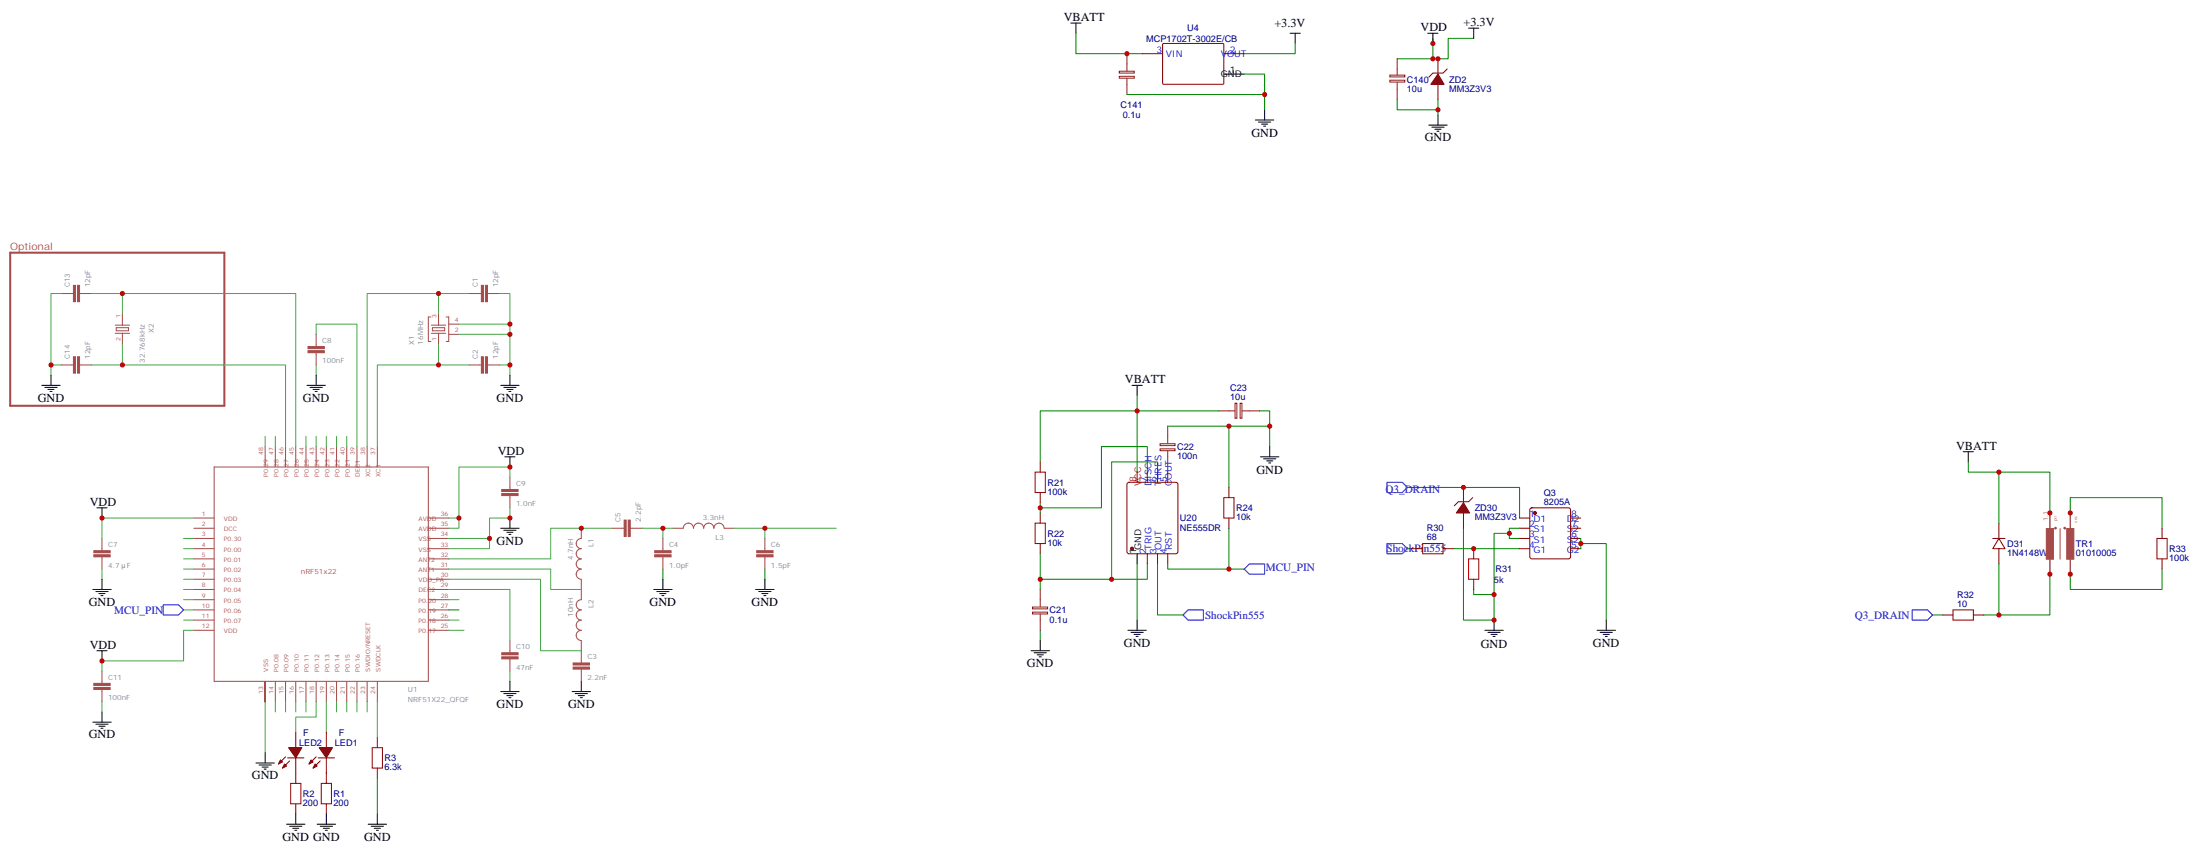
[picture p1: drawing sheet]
<svg xmlns="http://www.w3.org/2000/svg" width="761mm" height="295mm" viewBox="0 0 761 295" stroke-linecap="round" stroke-linejoin="round" font-family="sans-serif">
<path d="M3.5 87.3h74.1v53h-74.1z" fill="none" stroke="#a64a4a" stroke-width=".71"/>
<g fill="none" stroke="#a64a4a" stroke-width=".35">
<path d="M21.2 101.5h4.2M27.5 101.5h4.2M39.9 112.4h4.9M39.9 115.2h4.9M40.2 113.3h4.2v1h-4.2zM42.3 108.5v3.9M42.3 115.2v3.9M109.4 115.6v4.2M149 109.6h-.8v8.4h.8M149.2 112.4h5M149.2 115.2h5M149.6 113.3h4.2v1h-4.2z"/>
<path d="M151.7 108.5v3.9M151.7 115.2v3.9M154.3 109.6h.9v8.4h-.9M155.3 112h3.4M155.3 115.6h3.4M162.3 101.5h4.2M168.6 101.5h4.3M21.2 126.2h4.2M27.5 126.2h4.2M109.4 121.9v4.3M162.3 126.2h4.2M168.6 126.2h4.3"/>
<path d="M91.7 154.4v6.9M95.2 154.4v6.9M98.8 154.4v6.9M102.3 154.4v6.9M105.8 154.4v6.9M109.4 154.4v6.9M112.9 154.4v6.9M116.4 154.4v6.9M119.9 154.4v6.9M123.5 154.4v6.9M127 154.4v6.9M130.5 154.4v6.9"/>
<path d="M67 179.1h7M74.1 161.4h74.1v74.1h-74.1zM148.3 179.1h6.9M176.4 165v4.2M176.4 171.3v4.2M709.1 177.3v7M716.1 177.3v7M35.3 186.1v4.3M35.3 192.5v4.2M67 182.6h7M67 186.1h7M67 189.7h7"/>
<path d="M67 193.2h7M67 196.7h7M148.3 182.6h6.9M148.3 186.1h6.9M148.3 189.7h6.9M148.3 193.2h6.9M148.3 196.7h6.9M201.1 182.6v3.5a1.76 1.76 0 0 0-1.8 1.8 1.76 1.76 0 0 0 1.8 1.8 1.76 1.76 0 0 0-1.8 1.7 1.76 1.76 0 0 0 1.8 1.8 1.76 1.76 0 0 0-1.8 1.7 1.76 1.76 0 0 0 1.8 1.8 1.76 1.76 0 0 0-1.8 1.8 1.76 1.76 0 0 0 1.8 1.7M211.7 182.6h4.2M218 182.6h4.2M229.3 186.1v4.3M229.3 192.5v4.2"/>
<path d="M232.8 182.6h3.6a1.76 1.76 0 0 1 1.7-1.8 1.76 1.76 0 0 1 1.8 1.8 1.76 1.76 0 0 1 1.8-1.8 1.76 1.76 0 0 1 1.7 1.8 1.76 1.76 0 0 1 1.8-1.8 1.76 1.76 0 0 1 1.7 1.8 1.76 1.76 0 0 1 1.8-1.8 1.76 1.76 0 0 1 1.8 1.8M250.5 182.6h3.5M264.6 186.1v4.3M264.6 192.5v4.2M709.1 191.5v7M712.6 182.7v10.6M716.1 191.5v7M67 200.2h7M67 203.8h7M67 207.3h7M67 210.8h7M67 214.3h7"/>
<path d="M67 217.9h7M148.3 200.2h6.9M148.3 203.8h6.9M148.3 207.3h6.9M148.3 210.8h6.9M148.3 214.3h6.9M148.3 217.9h6.9M201.1 207.3a1.76 1.76 0 0 0-1.8 1.8 1.76 1.76 0 0 0 1.8 1.7 1.76 1.76 0 0 0-1.8 1.8 1.76 1.76 0 0 0 1.8 1.7 1.76 1.76 0 0 0-1.8 1.8 1.76 1.76 0 0 0 1.8 1.8 1.76 1.76 0 0 0-1.8 1.7 1.76 1.76 0 0 0 1.8 1.8M201.1 200.3v6.9M35.3 232v4.2M35.3 238.3v4.3M91.7 235.6v7"/>
<path d="M95.2 235.6v7M98.8 235.6v7M102.3 235.6v7M105.8 235.6v7M109.4 235.6v7M112.9 235.6v7M116.4 235.6v7M119.9 235.6v7M123.5 235.6v7M127 235.6v7M130.5 235.6v7M176.4 221.4v4.2"/>
<path d="M176.4 227.8v4.2M201.1 221.5v7.7M201.1 231.3v4.2"/>
</g>
<g fill="#a64a4a" stroke="#a64a4a" stroke-width=".35">
<path d="M167.9 98.6h.7v5.7h-.7z"/>
<path d="M166.5 98.6h.7v5.7h-.7z"/>
<path d="M167.9 123.3h.7v5.7h-.7z"/>
<path d="M166.5 123.3h.7v5.7h-.7z"/>
<path d="M198.3 230.6h5.6v.7h-5.6z"/>
<path d="M198.3 229.2h5.6v.7h-5.6z"/>
<path d="M106.5 121.2h5.7v.7h-5.7z"/>
<path d="M106.5 119.8h5.7v.7h-5.7z"/>
<path d="M173.6 227h5.6v.8h-5.6z"/>
<path d="M173.6 225.6h5.6v.7h-5.6z"/>
<path d="M32.5 237.6h5.6v.7h-5.6z"/>
<path d="M32.5 236.2h5.6v.7h-5.6z"/>
<path d="M173.6 170.6h5.6v.7h-5.6z"/>
<path d="M173.6 169.2h5.6v.7h-5.6z"/>
<path d="M32.5 191.8h5.6v.7h-5.6z"/>
<path d="M32.5 190.4h5.6v.7h-5.6z"/>
<path d="M26.8 98.6h.7v5.7h-.7z"/>
<path d="M25.4 98.6h.7v5.7h-.7z"/>
<path d="M26.8 123.3h.7v5.7h-.7z"/>
<path d="M25.4 123.3h.7v5.7h-.7z"/>
<path d="M217.3 179.8h.7v5.6h-.7z"/>
<path d="M215.9 179.8h.7v5.6h-.7z"/>
<path d="M226.5 191.8h5.6v.7h-5.6z"/>
<path d="M226.5 190.4h5.6v.7h-5.6z"/>
<path d="M261.8 191.8h5.6v.7h-5.6z"/>
<path d="M261.8 190.4h5.6v.7h-5.6z"/>
<path d="M714.9 182.7h2.5v10.6h-2.5z"/>
<path d="M707.8 182.7h2.5v10.6h-2.5z"/>
</g>
<g fill="none" stroke="#4aa64a" stroke-width=".35">
<path d="M21.2 101.5h-3.6v28.2M31.7 101.5h70.6v52.9M42.3 119.1v7.1h-10.6M42.3 101.5v7M109.4 115.6v-3.6h14.1v42.4M151.7 101.5h-24.7v52.9M151.7 119.1v7.1h10.6M158.7 112h17.7M158.7 115.6h17.7M162.3 101.5h-10.6v7M172.9 101.5h3.5v28.2M17.6 126.2h3.6"/>
<path d="M42.3 126.2h56.5v28.2M109.4 126.2v3.5M151.7 126.2h-21.2v28.2M172.9 126.2h3.5M91.7 150.8v3.6M95.2 150.8v3.6M105.8 150.8v3.6M109.4 150.8v3.6M112.9 150.8v3.6M116.4 150.8v3.6M119.9 150.8v3.6M67 179.1h-31.7v7"/>
<path d="M155.2 179.1h3.5M176.4 175.5v3.6h-7.1v7h-14.1M176.4 165v-3.6h-17.7v21.2h-3.5M35.3 196.7v3.5M63.5 189.7h3.5M63.5 196.7h3.5M63.5 193.2h3.5M63.5 186.1h3.5M155.2 196.7h35.3v7.1h10.6M169.3 186.1v3.6h-14.1M211.7 182.6h-21.2v10.6h-35.3M222.2 182.6h7.1"/>
<path d="M232.8 182.6h-3.5v3.5M254 182.6h35.3M264.6 182.6v3.5M63.5 207.3h3.5M63.5 200.2h3.5M63.5 203.8h3.5M63.5 210.8h3.5M63.5 214.3h3.5M67 217.9h-3.5v10.6h-28.2v3.5M155.2 203.8h21.2v17.6M155.2 200.2h31.8v24.7h14.1M155.2 207.3h3.5"/>
<path d="M155.2 217.9h5.3M155.2 214.3h3.5M176.4 232v3.5M35.3 242.6v3.5M91.7 242.6v17.6M95.2 242.6v3.5M98.8 242.6v3.5M102.3 242.6v3.5M105.8 242.6v3.5M109.4 242.6v5.3h-7.1v5.3M112.9 242.6v10.6M116.4 242.6v3.5"/>
<path d="M119.9 242.6v3.5M123.5 242.6v3.5M127 242.6v3.5M130.5 242.6v12.3"/>
</g>
<g fill="none" stroke="#008700" stroke-width=".35">
<path d="M372.2 11.5v7.1h22.9M448 15v3.6h-17.6M495.7 13.3v7h5.2v-7h8.9M389.8 32.7h47.6M430.4 25.6h7v12.4M483.3 34.4v3.6h14.1M483.3 20.3h12.4M497.4 34.4v5.3M393.3 136.7v5.3h28.3M359.8 159.7v-17.7h33.5v21.2M403.9 147.3h35.3M425.1 147.3v21.2"/>
<path d="M435.7 142h3.5v12.4M680.9 159.7v3.5h10.5M359.8 173.8v3.5M396.9 163.2v-8.8h-15.9v21.1h-21.2M400.4 163.2v-3.5h-15.9v40.5M403.9 161.4v1.8M486.8 168.5h38.8v10.6M709.1 177.3v-14.1h-17.7v17.6M716.1 177.3v-5.3h31.8v10.6M229.3 196.7v3.5M264.6 196.7v3.5M359.8 191.4v12.4"/>
<path d="M393.3 194.9v19.4M396.9 194.9v5.3h-37.1M400.4 194.9v17.7h8.8M403.9 194.9v1.8h26.5M425.1 182.6v14.1M486.8 189.7h1.8M502.7 189.7h22.9M506.2 182.6v31.7h10.6v-8.8h-7v-1.7M522.1 184.4h-5.3v21.1M525.6 182.6h-3.5v3.5h3.5M546.8 187.9h8.8v26.4M546.8 186.1v3.6"/>
<path d="M691.4 194.9v17.7h-5.2M709.1 198.5v14.1h-17.7M747.9 196.7v7.1h-31.8v-5.3M155.2 210.8h3.5M359.8 217.9v3.5M668.5 212.6h3.5M130.5 269v12.4"/>
</g>
<g fill="none" stroke="#000" stroke-width=".35">
<path d="M370.4 8h3.5M372.2 8v3.5M446.3 11.5h3.5M448 11.5v3.5M493.9 11.5h3.5M495.7 11.5v3.5M508 9.7h3.5M509.8 9.7v3.6M423.3 25.6h7.1M437.4 38v3.5M497.4 39.7v3.6M434.3 41.5h6.3"/>
<path d="M435.3 42.2h4.3M436.4 42.9h2.1M437.1 43.6h.7M494.2 43.3h6.4M495.3 44h4.2M496.4 44.7h2.1M497.1 45.4h.7M14.5 133.2h6.3M15.5 133.9h4.3M16.6 134.6h2.1M17.3 135.3h.7M17.6 129.7v3.5"/>
<path d="M106.2 133.2h6.3M107.2 133.9h4.3M108.3 134.6h2.1M109 135.3h.7M109.4 129.7v3.5M173.2 133.2h6.4M174.3 133.9h4.2M175.3 134.6h2.1M176 135.3h.7M176.4 129.7v3.5M391.6 133.2h3.5M393.3 133.2v3.5"/>
<path d="M174.6 157.9h3.6M176.4 157.9v3.5M436 157.9h6.4M437.1 158.6h4.2M438.1 159.3h2.2M439.2 154.4v3.5M679.1 156.1h3.5M680.9 156.1v3.6M33.5 175.5h3.5M35.3 175.5v3.6M176.4 179.1v3.5M438.9 160h.7"/>
<path d="M173.2 182.6h6.4M174.3 183.3h4.2M175.3 184h2.1M176 184.7h.7M393.3 191.4v3.5M32.1 203.8h6.4M33.2 204.5h4.2M34.2 205.2h2.1M34.9 205.9h.7M35.3 200.2v3.6M226.1 203.8h6.4M227.2 204.5h4.2"/>
<path d="M228.2 205.2h2.2M229 205.9h.7M229.3 200.2v3.6M261.4 203.8h6.4M262.5 204.5h4.2M263.5 205.2h2.1M264.2 205.9h.7M264.6 200.2v3.6M390.2 217.9h6.3M391.2 218.6h4.3M392.3 219.3h2.1M393 220h.7"/>
<path d="M393.3 214.3v3.6M513.6 217.9h6.4M514.7 218.6h4.2M515.8 219.3h2.1M516.5 220h.7M516.8 214.3v3.6M552.4 217.9h6.4M553.5 218.6h4.2M554.6 219.3h2.1M555.3 220h.7M555.6 214.3v3.6M33.5 224.9h3.5"/>
<path d="M35.3 224.9v3.6M173.2 239h6.4M174.3 239.7h4.2M176.4 235.5v3.5M197.9 239h6.4M199 239.7h4.2M201.1 235.5v3.5M356.7 224.9h6.3M357.7 225.6h4.2M358.8 226.3h2.1M359.5 227h.7M359.8 221.4v3.5"/>
<path d="M32.1 249.6h6.4M33.2 250.3h4.2M34.2 251h2.1M34.9 251.7h.7M35.3 246.1v3.5M175.3 240.5h2.1M176 241.2h.7M200 240.5h2.1M200.7 241.2h.7M88.5 263.7h6.4M89.6 264.4h4.2M90.7 265.1h2.1"/>
<path d="M91.4 265.9h.7M91.7 260.2v3.5M99.1 284.9h6.4M100.2 285.6h4.2M101.2 286.3h2.2M102 287h.7M102.3 281.4v3.5M109.7 284.9h6.4M110.8 285.6h4.2M111.8 286.3h2.1M112.5 287h.7M112.9 281.4v3.5"/>
<path d="M127.4 284.9h6.3M128.4 285.6h4.2M129.5 286.3h2.1M130.2 287h.7M130.5 281.4v3.5"/>
</g>
<path d="M358.1 163.2h3.5v7.1h-3.5zM423.3 172h3.6v7.1h-3.6zM358.1 180.8h3.5v7.1h-3.5zM492.1 187.9h7.1v3.5h-7.1zM508 193.2h3.5v7h-3.5zM746.1 186.1h3.6v7.1h-3.6zM675.6 210.8h7v3.5h-7zM128.8 258.4h3.5v7.1h-3.5zM100.5 270.8h3.6v7h-3.6zM111.1 270.8h3.6v7h-3.6z" fill="none" stroke="#a10000" stroke-width=".35"/>
<g fill="none" stroke="#870000" stroke-width=".35">
<path d="M395.1 18.6h7.1M402.2 15.2l.3-.2 20.7 .1 .1 13.9-.3 .1h-20.7zM423.3 18.6h7.1M497.4 20.3v5.3M497.4 29.1v5.3M500.6 23.8l-1.4 1.5h-3.5l-1.5 1.4M359.8 159.7v3.5M359.8 170.3v3.5M359.8 177.3v3.5M390.1 166.9l.4-.2h16.3l.5 .2 .2 .5v23.3l-.3 .5-.4 .2h-16.3l-.5-.2-.2-.5v-23.3zM396.9 163.2v3.5M400.4 163.2v3.5"/>
<path d="M403.9 163.2v3.5M425.1 168.5v3.5M425.1 179.1v3.5M506.2 168.5v5.3M506.2 177.3v5.3M509.4 172l-1.4 1.4h-3.5l-1.4 1.4M525.6 179.1h3.6M529.4 175.7l.5-.2h12.7l.5 .2 .2 .5v16.3l-.3 .5-.4 .2h-12.7l-.5-.3-.2-.4v-16.3zM543.3 179.1h3.5M359.8 187.9v3.5M396.9 191.4v3.5M400.4 191.4v3.5"/>
<path d="M403.9 191.4v3.5M488.6 189.7h3.5M499.2 189.7h3.5M509.8 189.7v3.5M525.6 186.1h3.6M525.6 182.6h3.6M525.6 189.7h3.6M543.3 186.1h3.5M543.3 182.6h3.5M543.3 189.7h3.5M689.3 186.1h4.3M691.4 186.1l2.2 3.6h-4.3z"/>
<path d="M691.4 180.8v5.3M691.4 189.7v5.2M747.9 182.6v3.5M747.9 193.2v3.5M509.8 200.2v3.6M672 212.6h3.6M682.6 212.6h3.6M102.3 253.2v5.2M112.9 253.2v5.2M130.5 254.9v3.5M98.8 261.6l-2.5 2.5M99.5 262h5.6"/>
<path d="M100.2 263l-2.5 2.5M102.3 262v8.8M102.3 277.8v3.6M109.4 261.6l-2.5 2.5M110.1 262h5.6M110.8 263l-2.5 2.5M112.9 262v8.8M112.9 277.8v3.6M130.5 265.5v3.5"/>
</g>
<path d="M479.8 166.7h5.3l1.7 1.8-1.7 1.8h-5.3zM430.4 196.7l1.8-1.8h5.2v3.6h-5.2zM479.8 187.9h5.3l1.7 1.8-1.7 1.7h-5.3zM56.4 209.1h5.3l1.8 1.7-1.8 1.8h-5.3zM409.2 212.6l1.8-1.8h5.3v3.5h-5.3zM661.5 210.8h5.2l1.8 1.8-1.8 1.7h-5.2z" fill="none" stroke="#00f" stroke-width=".35"/>
<g fill="none" stroke="#8c2424" stroke-width=".35">
<path d="M389.8 18.6v6M387.2 24.6h5.2v.7h-5.2zM387.2 26.4h5.2v.6h-5.2zM389.8 27v5.7M480.8 27.7h5.2v.7h-5.2zM480.8 26h5.2v.6h-5.2zM483.3 20.3v5.7M483.3 28.4v6M427.2 139.4h.6v5.2h-.6zM429 139.4h.6v5.2h-.6zM401.3 153.4h5.2v.6h-5.2zM401.3 155.2h5.2v.6h-5.2z"/>
<path d="M403.9 147.3v6M403.9 155.8v5.6M421.6 142h5.6M429.7 142h6M357.2 209.8h5.2v.7h-5.2zM357.2 211.6h5.2v.6h-5.2zM359.8 203.8v6M359.8 212.2v5.7"/>
</g>
<g fill="#870000" stroke="#870000" stroke-width=".35">
<path d="M497.4 25.6l2.1 3.5h-4.6z"/>
<path d="M506.2 173.8l2.2 3.5h-4.6z"/>
<path d="M109 264.1l.7 .7-1.4 .7z"/>
<path d="M107.6 262.7l.7 .7-1.4 .7z"/>
<path d="M110.4 258.4h4.6l-2.1 3.6z"/>
<path d="M98.4 264.1l.7 .7-1.4 .7z"/>
<path d="M97 262.7l.7 .7-1.4 .7z"/>
<path d="M99.8 258.4h4.6l-2.1 3.6z"/>
<circle cx="391.6" cy="189.7" r=".53"/>
<circle cx="530.9" cy="177.3" r=".53"/>
</g>
<path d="M393.3 163.2v3.5" fill="none" stroke="#f00" stroke-width=".35"/>
<g fill="none" stroke="#a64a4a" stroke-width=".56">
<circle cx="711" cy="182.5" r=".18"/>
<circle cx="714.2" cy="182.5" r=".18"/>
</g>
<g fill="#c00">
<circle cx="546.8" cy="187.9" r=".88"/>
<circle cx="691.4" cy="163.2" r=".88"/>
<circle cx="709.1" cy="177.3" r=".88"/>
<circle cx="176.4" cy="161.4" r=".88"/>
<circle cx="522.1" cy="184.4" r=".88"/>
<circle cx="516.8" cy="205.5" r=".88"/>
<circle cx="516.8" cy="214.3" r=".88"/>
<circle cx="716.1" cy="198.5" r=".88"/>
<circle cx="497.4" cy="38" r=".88"/>
<circle cx="506.2" cy="168.5" r=".88"/>
<circle cx="359.8" cy="175.5" r=".88"/>
<circle cx="359.8" cy="200.2" r=".88"/>
<circle cx="509.8" cy="189.7" r=".88"/>
<circle cx="384.5" cy="200.2" r=".88"/>
<circle cx="495.7" cy="15" r=".88"/>
<circle cx="497.4" cy="20.3" r=".88"/>
<circle cx="495.7" cy="20.3" r=".88"/>
<circle cx="439.2" cy="147.3" r=".88"/>
<circle cx="716.1" cy="177.3" r=".88"/>
<circle cx="393.3" cy="142" r=".88"/>
<circle cx="425.1" cy="196.7" r=".88"/>
<circle cx="425.1" cy="147.3" r=".88"/>
<circle cx="229.3" cy="182.6" r=".88"/>
<circle cx="201.1" cy="182.6" r=".88"/>
<circle cx="264.6" cy="182.6" r=".88"/>
<circle cx="42.3" cy="126.2" r=".88"/>
<circle cx="42.3" cy="101.5" r=".88"/>
<circle cx="151.7" cy="126.2" r=".88"/>
<circle cx="151.7" cy="101.5" r=".88"/>
<circle cx="158.8" cy="179.1" r=".88"/>
<circle cx="17.6" cy="126.2" r=".88"/>
<circle cx="169.3" cy="186.1" r=".88"/>
<circle cx="176.4" cy="126.2" r=".88"/>
<circle cx="176.4" cy="115.6" r=".88"/>
<circle cx="176.4" cy="112" r=".88"/>
<circle cx="176.4" cy="179.1" r=".88"/>
<circle cx="35.3" cy="179.1" r=".88"/>
<circle cx="35.3" cy="228.5" r=".88"/>
<circle cx="691.4" cy="212.6" r=".88"/>
<circle cx="709.1" cy="198.5" r=".88"/>
<circle cx="389.8" cy="18.6" r=".88"/>
<circle cx="437.4" cy="32.7" r=".88"/>
</g>
<g font-size="4.2">
<text x="367.9" y="7.3">VBATT</text>
<text x="440.8" y="9.4">+3.3V</text>
<text x="491.4" y="10.8">VDD</text>
<text x="506.2" y="9">+3.3V</text>
<text x="432.9" y="47.5">GND</text>
<text x="492.8" y="48.9">GND</text>
<text x="389.1" y="132.5">VBATT</text>
<text x="13.1" y="138.9">GND</text>
<text x="104.8" y="138.9">GND</text>
<text x="171.8" y="138.9">GND</text>
<text x="676.6" y="155.4">VBATT</text>
<text x="172.2" y="157.2">VDD</text>
<text x="434.6" y="163.9">GND</text>
<text x="31" y="174.8">VDD</text>
<text x="171.8" y="188.2">GND</text>
<text x="30.7" y="209.4">GND</text>
<text x="224.7" y="209.4">GND</text>
<text x="260" y="209.4">GND</text>
<text x="31" y="224.2">VDD</text>
<text x="388.8" y="223.5">GND</text>
<text x="512.2" y="224">GND</text>
<text x="551" y="223.5">GND</text>
<text x="355.2" y="230.6">GND</text>
<text x="171.8" y="244.7">GND</text>
<text x="196.5" y="244.7">GND</text>
<text x="30.7" y="255.3">GND</text>
<text x="87.1" y="269.4">GND</text>
<text x="97.7" y="290.5">GND GND</text>
<text x="125.9" y="290.5">GND</text>
</g>
<g font-size="3.9" fill="#00f">
<text x="479.2" y="170.3">Q3_DRAIN</text>
<text x="479.6" y="191">ShockPin555</text>
<text x="437.9" y="197.4">MCU_PIN</text>
<text x="39.5" y="212.1">MCU_PIN</text>
<text x="416.8" y="213.8">ShockPin555</text>
<text x="641.6" y="213.8">Q3_DRAIN</text>
</g>
<text font-size="3.5" fill="#a54b4b" x="3.5" y="86.3">Optional</text>
<g font-size="3.2" fill="#000080">
<text x="410.6" y="10.6">U4</text>
<text x="396.5" y="14.4">MCP1702T-3002E/CB</text>
<text x="486.7" y="28.5">C140</text>
<text x="501.3" y="28.5">ZD2</text>
<text x="486.7" y="31.7">10u</text>
<text x="501.3" y="31.7">MM3Z3V3</text>
<text x="387.6" y="37.4">C141</text>
<text x="388.4" y="40.9">0.1u</text>
<text x="425.5" y="135.1">C23</text>
<text x="425.5" y="138.3">10u</text>
<text x="407.2" y="155.5">C22</text>
<text x="407.2" y="158.7">100n</text>
<text x="362.3" y="167.9">R21</text>
<text x="362.3" y="171.1">100k</text>
<text x="534" y="171.3">Q3</text>
<text x="427.6" y="179.9">10k</text>
<text x="427.6" y="176.7">R24</text>
<text x="510.1" y="179.9">MM3Z3V3</text>
<text x="510.1" y="176.7">ZD30</text>
<text x="534" y="174.5">8205A</text>
<text x="362.3" y="185.5">R22</text>
<text x="408.2" y="183.4">NE555DR</text>
<text x="408.2" y="180.2">U20</text>
<text x="493.5" y="183.7">R30</text>
<text x="362.3" y="188.7">10k</text>
<text x="493.5" y="186.8">68</text>
<text x="694.3" y="189">D31</text>
<text x="718.1" y="189.1">TR1</text>
<text x="750.4" y="190.8">R33</text>
<text x="517.3" y="197.9">R31</text>
<text x="694.3" y="192.2">1N4148W</text>
<text x="718.1" y="192.2">01010005</text>
<text x="750.4" y="194">100k</text>
<text x="516.8" y="201.4">5k</text>
<text x="677" y="209.8">10</text>
<text x="677" y="206.6">R32</text>
<text x="363.1" y="215.2">0.1u</text>
<text x="363.1" y="212">C21</text>
<text x="103.5" y="257.9">LED2</text>
<text x="104.8" y="254.3">F</text>
<text x="115.8" y="257.9">LED1</text>
<text x="117.2" y="254.3">F</text>
<text x="133" y="263.2">R3</text>
<text x="133" y="266.3">6.3k</text>
<text x="104.8" y="275.5">R2</text>
<text x="115.4" y="275.5">R1</text>
<text x="104.8" y="278.6">200</text>
<text x="115.4" y="278.6">200</text>
</g>
<g font-size="3.2" fill="#00f">
<text x="400" y="18.2">3</text>
<text x="403.2" y="19.6">VIN</text>
<text x="422.3" y="19.6">VOUT</text>
<text x="425.4" y="18.2">2</text>
<text x="396.5" y="166.5" transform="rotate(-90 396.5 166.5)">7</text>
<text x="400" y="166.5" transform="rotate(-90 400 166.5)">6</text>
<text x="403.6" y="166.5" transform="rotate(-90 403.6 166.5)">5</text>
<text x="398.3" y="168" transform="rotate(-90 398.3 168)">DISCH</text>
<text x="401.8" y="168" transform="rotate(-90 401.8 168)">THRES</text>
<text x="405.3" y="168" transform="rotate(-90 405.3 168)">COUT</text>
<text x="529" y="178.7">1</text>
<text x="543.5" y="178.7">8</text>
<text x="529" y="182.2">2</text>
<text x="529" y="185.8">3</text>
<text x="530.5" y="180.5">D1</text>
<text x="530.5" y="184">S1</text>
<text x="542" y="184">S2</text>
<text x="542" y="180.5">D2</text>
<text x="543.5" y="185.8">6</text>
<text x="543.5" y="182.2">7</text>
<text x="396.5" y="191.6" transform="rotate(-90 396.5 191.6)">2</text>
<text x="398.3" y="190.1" transform="rotate(-90 398.3 190.1)">TRIG</text>
<text x="400" y="191.6" transform="rotate(-90 400 191.6)">3</text>
<text x="401.8" y="190.1" transform="rotate(-90 401.8 190.1)">OUT</text>
<text x="403.6" y="191.6" transform="rotate(-90 403.6 191.6)">4</text>
<text x="405.3" y="190.1" transform="rotate(-90 405.3 190.1)">RST</text>
<text x="529" y="189.3">4</text>
<text x="530.5" y="187.5">S1</text>
<text x="530.5" y="191.1">G1</text>
<text x="542" y="191.1">G2</text>
<text x="542" y="187.5">S2</text>
<text x="543.5" y="189.3">5</text>
</g>
<g font-size="3.2">
<text x="422.3" y="26.7">GND</text>
<text x="425.4" y="25.3">1</text>
<text x="393" y="191.6" transform="rotate(-90 393 191.6)">1</text>
<text x="394.8" y="190.1" transform="rotate(-90 394.8 190.1)">GND</text>
</g>
<g font-size="3.2" fill="#f00">
<text x="393" y="166.5" transform="rotate(-90 393 166.5)">8</text>
<text x="394.8" y="168" transform="rotate(-90 394.8 168)">VCC</text>
</g>
<g font-size="2.5" fill="#838383">
<text x="24.2" y="99.3" transform="rotate(-90 24.2 99.3)">C13</text>
<text x="31.2" y="99.3" transform="rotate(-90 31.2 99.3)">12pF</text>
<text x="165.3" y="99.3" transform="rotate(-90 165.3 99.3)">C1</text>
<text x="172.3" y="99.3" transform="rotate(-90 172.3 99.3)">12pF</text>
<text x="53.3" y="115" transform="rotate(-90 53.3 115)">X2</text>
<text x="111.5" y="118.6">C8</text>
<text x="143.2" y="119.1" transform="rotate(-90 143.2 119.1)">X1</text>
<text x="146.4" y="119.1" transform="rotate(-90 146.4 119.1)">16MHz</text>
<text x="24.2" y="124" transform="rotate(-90 24.2 124)">C14</text>
<text x="31.2" y="124" transform="rotate(-90 31.2 124)">12pF</text>
<text x="50.1" y="125.4" transform="rotate(-90 50.1 125.4)">32.768kHz</text>
<text x="111.5" y="125.6">100nF</text>
<text x="165.3" y="124" transform="rotate(-90 165.3 124)">C2</text>
<text x="172.3" y="124" transform="rotate(-90 172.3 124)">12pF</text>
<text x="178.5" y="168">C9</text>
<text x="178.5" y="175">1.0nF</text>
<text x="243.1" y="179.8">3.3nH</text>
<text x="214.7" y="180.5" transform="rotate(-90 214.7 180.5)">C5</text>
<text x="221.7" y="180.5" transform="rotate(-90 221.7 180.5)">2.2pF</text>
<text x="37.4" y="189.1">C7</text>
<text x="205.3" y="189.1" transform="rotate(-90 205.3 189.1)">L1</text>
<text x="231.4" y="189.1">C4</text>
<text x="247.5" y="186.8">L3</text>
<text x="266.7" y="189.1">C6</text>
<text x="37.4" y="196.2">4.7</text>
<text x="43.9" y="196.2">F</text>
<text x="198.3" y="193.5" transform="rotate(-90 198.3 193.5)">4.7nH</text>
<text x="231.4" y="196.2">1.0pF</text>
<text x="266.7" y="196.2">1.5pF</text>
<text x="198.3" y="213.2" transform="rotate(-90 198.3 213.2)">10nH</text>
<text x="205.3" y="210.3" transform="rotate(-90 205.3 210.3)">L2</text>
<text x="178.5" y="224.4">C10</text>
<text x="203.2" y="227.9">C3</text>
<text x="178.5" y="231.5">47nF</text>
<text x="37.4" y="235">C11</text>
<text x="141.1" y="239">U1</text>
<text x="203.2" y="235">2.2nF</text>
<text x="37.4" y="242">100nF</text>
<text x="141.1" y="242.6">NRF51X22_QFQF</text>
</g>
<text font-size="2.5" fill="#a54b4b" x="104.1" y="198.5">nRF51x22</text>
<g font-size="2.1" fill="#a54b4b">
<text x="41.6" y="109.9" transform="rotate(-90 41.6 109.9)">1</text>
<text x="151" y="109.9" transform="rotate(-90 151 109.9)">3</text>
<text x="157.4" y="111.3">4</text>
<text x="41.6" y="117.7" transform="rotate(-90 41.6 117.7)">2</text>
<text x="151" y="117.7" transform="rotate(-90 151 117.7)">1</text>
<text x="157.4" y="114.9">2</text>
<text x="91" y="157.2" transform="rotate(-90 91 157.2)">48</text>
<text x="94.6" y="157.2" transform="rotate(-90 94.6 157.2)">47</text>
<text x="98.1" y="157.2" transform="rotate(-90 98.1 157.2)">46</text>
<text x="101.6" y="157.2" transform="rotate(-90 101.6 157.2)">45</text>
<text x="105.1" y="157.2" transform="rotate(-90 105.1 157.2)">44</text>
<text x="108.7" y="157.2" transform="rotate(-90 108.7 157.2)">43</text>
<text x="112.2" y="157.2" transform="rotate(-90 112.2 157.2)">42</text>
<text x="115.7" y="157.2" transform="rotate(-90 115.7 157.2)">41</text>
<text x="119.2" y="157.2" transform="rotate(-90 119.2 157.2)">40</text>
<text x="122.8" y="157.2" transform="rotate(-90 122.8 157.2)">39</text>
<text x="126.3" y="157.2" transform="rotate(-90 126.3 157.2)">38</text>
<text x="129.8" y="157.2" transform="rotate(-90 129.8 157.2)">37</text>
<text x="92.8" y="164.8" transform="rotate(-90 92.8 164.8)">P0.29</text>
<text x="96.3" y="164.8" transform="rotate(-90 96.3 164.8)">P0.28</text>
<text x="99.8" y="164.8" transform="rotate(-90 99.8 164.8)">P0.27</text>
<text x="103.3" y="164.8" transform="rotate(-90 103.3 164.8)">P0.26</text>
<text x="106.9" y="164.8" transform="rotate(-90 106.9 164.8)">P0.25</text>
<text x="110.4" y="164.8" transform="rotate(-90 110.4 164.8)">P0.24</text>
<text x="113.9" y="164.8" transform="rotate(-90 113.9 164.8)">P0.23</text>
<text x="117.5" y="164.8" transform="rotate(-90 117.5 164.8)">P0.22</text>
<text x="121" y="164.8" transform="rotate(-90 121 164.8)">P0.21</text>
<text x="124.5" y="164.8" transform="rotate(-90 124.5 164.8)">DEC1</text>
<text x="128" y="164.8" transform="rotate(-90 128 164.8)">XC2</text>
<text x="131.6" y="164.8" transform="rotate(-90 131.6 164.8)">XC1</text>
<text x="69.8" y="178.4">1</text>
<text x="152.4" y="178.4">36</text>
<text x="69.8" y="181.9">2</text>
<text x="69.8" y="185.4">3</text>
<text x="77.4" y="180.1">VDD</text>
<text x="77.4" y="183.6">DCC</text>
<text x="144.8" y="183.6">AVDD</text>
<text x="144.8" y="180.1">AVDD</text>
<text x="152.4" y="185.4">34</text>
<text x="152.4" y="181.9">35</text>
<text x="708.4" y="180.2" transform="rotate(-90 708.4 180.2)">1.1</text>
<text x="69.8" y="189">4</text>
<text x="77.4" y="187.2">P0.30</text>
<text x="77.4" y="190.7">P0.00</text>
<text x="144.8" y="190.7">VSS</text>
<text x="144.8" y="187.2">VSS</text>
<text x="152.4" y="189">33</text>
<text x="69.8" y="192.5">5</text>
<text x="69.8" y="196">6</text>
<text x="77.4" y="194.2">P0.01</text>
<text x="77.4" y="197.7">P0.02</text>
<text x="144.8" y="197.7">ANT1</text>
<text x="144.8" y="194.2">ANT2</text>
<text x="152.4" y="196">31</text>
<text x="152.4" y="192.5">32</text>
<text x="69.8" y="199.5">7</text>
<text x="69.8" y="203.1">8</text>
<text x="77.4" y="201.3">P0.03</text>
<text x="144.8" y="201.3">VDD_PA</text>
<text x="152.4" y="203.1">29</text>
<text x="152.4" y="199.5">30</text>
<text x="69.8" y="206.6">9</text>
<text x="77.4" y="204.8">P0.04</text>
<text x="77.4" y="208.3">P0.05</text>
<text x="144.8" y="208.3">P0.20</text>
<text x="144.8" y="204.8">DEC2</text>
<text x="152.4" y="206.6">28</text>
<text x="69.8" y="210.1">10</text>
<text x="69.8" y="213.7">11</text>
<text x="77.4" y="211.9">P0.06</text>
<text x="77.4" y="215.4">P0.07</text>
<text x="144.8" y="215.4">P0.18</text>
<text x="144.8" y="211.9">P0.19</text>
<text x="152.4" y="213.7">26</text>
<text x="152.4" y="210.1">27</text>
<text x="69.8" y="217.2">12</text>
<text x="77.4" y="218.9">VDD</text>
<text x="144.8" y="218.9">P0.17</text>
<text x="152.4" y="217.2">25</text>
<text x="92.8" y="232.2" transform="rotate(-90 92.8 232.2)">VSS</text>
<text x="96.3" y="232.2" transform="rotate(-90 96.3 232.2)">P0.08</text>
<text x="99.8" y="232.2" transform="rotate(-90 99.8 232.2)">P0.09</text>
<text x="103.3" y="232.2" transform="rotate(-90 103.3 232.2)">P0.10</text>
<text x="106.9" y="232.2" transform="rotate(-90 106.9 232.2)">P0.11</text>
<text x="110.4" y="232.2" transform="rotate(-90 110.4 232.2)">P0.12</text>
<text x="113.9" y="232.2" transform="rotate(-90 113.9 232.2)">P0.13</text>
<text x="117.5" y="232.2" transform="rotate(-90 117.5 232.2)">P0.14</text>
<text x="121" y="232.2" transform="rotate(-90 121 232.2)">P0.15</text>
<text x="124.5" y="232.2" transform="rotate(-90 124.5 232.2)">P0.16</text>
<text x="128" y="232.2" transform="rotate(-90 128 232.2)">SWDIO/NRESET</text>
<text x="131.6" y="232.2" transform="rotate(-90 131.6 232.2)">SWDCLK</text>
<text x="91" y="239.8" transform="rotate(-90 91 239.8)">13</text>
<text x="94.6" y="239.8" transform="rotate(-90 94.6 239.8)">14</text>
<text x="98.1" y="239.8" transform="rotate(-90 98.1 239.8)">15</text>
<text x="101.6" y="239.8" transform="rotate(-90 101.6 239.8)">16</text>
<text x="105.1" y="239.8" transform="rotate(-90 105.1 239.8)">17</text>
<text x="108.7" y="239.8" transform="rotate(-90 108.7 239.8)">18</text>
<text x="112.2" y="239.8" transform="rotate(-90 112.2 239.8)">19</text>
<text x="115.7" y="239.8" transform="rotate(-90 115.7 239.8)">20</text>
<text x="119.2" y="239.8" transform="rotate(-90 119.2 239.8)">21</text>
<text x="122.8" y="239.8" transform="rotate(-90 122.8 239.8)">22</text>
<text x="126.3" y="239.8" transform="rotate(-90 126.3 239.8)">23</text>
<text x="129.8" y="239.8" transform="rotate(-90 129.8 239.8)">24</text>
</g>
<g font-size="1.4" fill="#a54b4b">
<text x="711.5" y="180.2" transform="rotate(-90 711.5 180.2)">pri</text>
<text x="718.5" y="180.6" transform="rotate(-90 718.5 180.6)">sec</text>
</g>
</svg>
